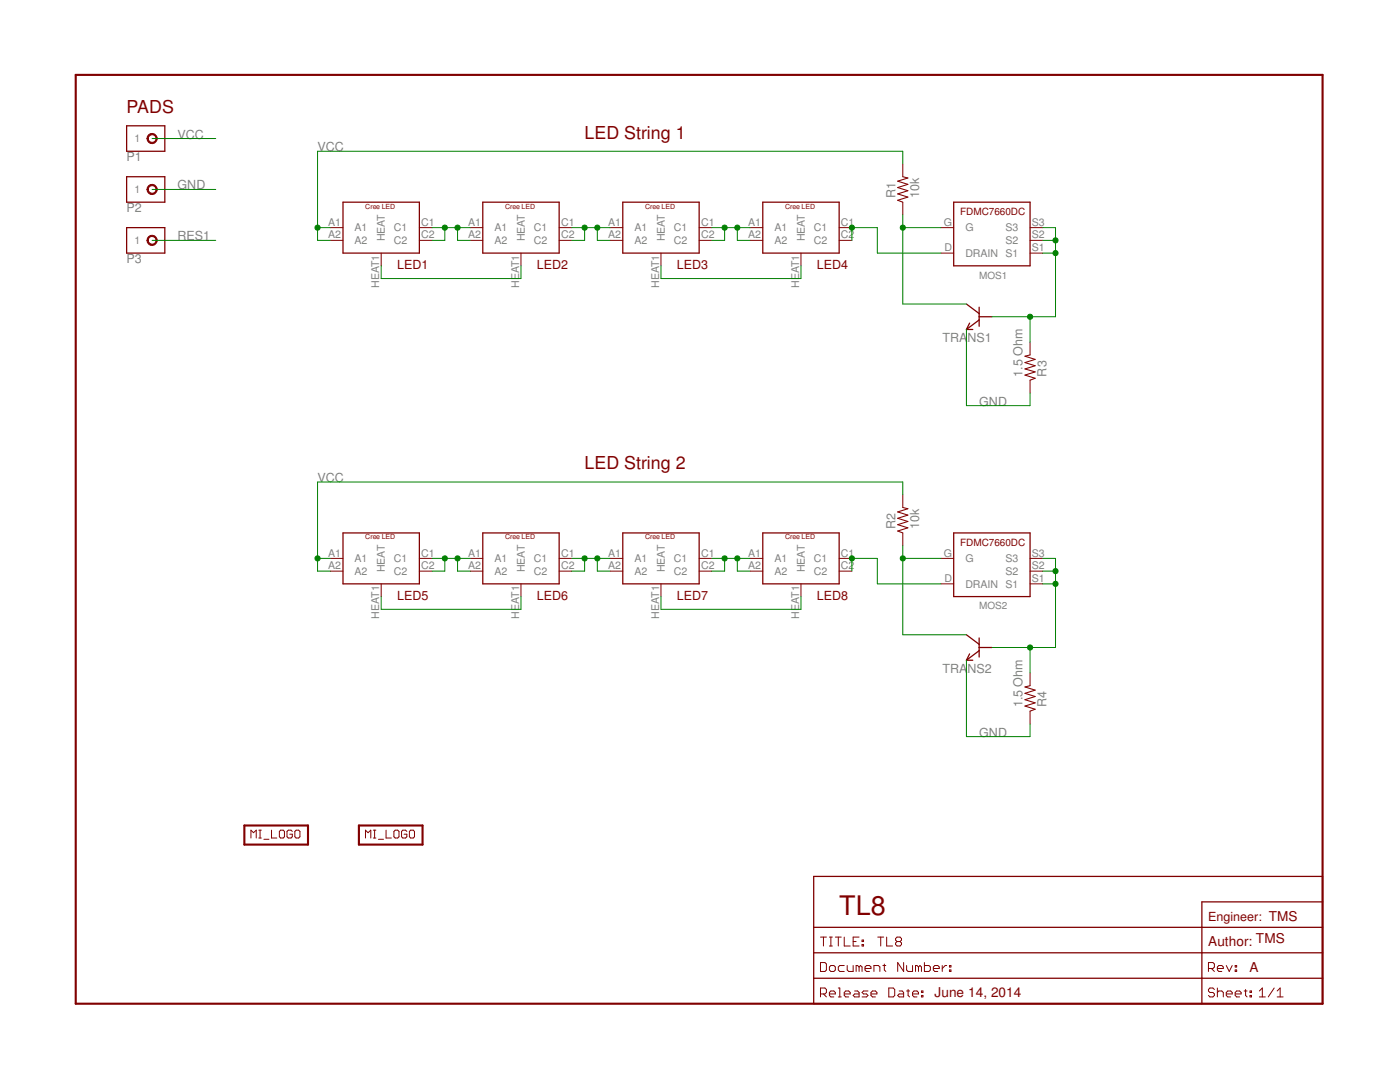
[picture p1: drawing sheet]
<svg xmlns="http://www.w3.org/2000/svg" width="279mm" height="216mm" viewBox="0 0 279 216" stroke-linecap="round" stroke-linejoin="round" font-family="sans-serif">
<path d="M15.1 14.9h248.8v185.4h-248.8z" fill="none" stroke="#800000" stroke-width=".42"/>
<path d="M25.3 25.1h7.6v5.1h-7.6zM68.5 40.3h15.2v10.2h-15.2zM96.4 40.3h15.2v10.2h-15.2zM124.3 40.3h15.2v10.2h-15.2zM152.2 40.3h15.3v10.2h-15.3zM162.4 174.9h101.5v25.4h-101.5zM263.9 180h-24v20.3M162.4 190.1h101.5M162.4 195.2h101.5M162.4 185h101.5" fill="none" stroke="#800000" stroke-width=".25"/>
<g fill="none" stroke="#800000" stroke-width=".2">
<path d="M180.2 32.7v2.6M65.9 45.4h2.6M65.9 48h2.6M76.1 50.5v2.5M83.7 45.4h2.5M83.7 48h2.5M93.9 45.4h2.5M93.9 48h2.5M104 50.5v2.5M111.6 45.4h2.5M111.6 48h2.5M121.8 45.4h2.5"/>
<path d="M121.8 48h2.5M131.9 50.5v2.5M139.5 45.4h2.6M139.5 48h2.6M149.7 45.4h2.5M149.7 48h2.5M159.9 50.5v2.5M167.5 45.4h2.5M167.5 48h2.5M180.2 40.3v2.6M163.7 192.1h.9l.3 .3v1.1l-.3 .3h-.9zM163.7 198.3h.9l.3-.3v-.6l-.3-.3h-.9v1.8"/>
<path d="M163.7 187h1.2M164.3 198.3l.6 .6M164.3 187v1.8M165.5 198.3h1.2v-.3l-.3-.3h-.6l-.3 .3v.6l.3 .3h.6M165.5 187h.6M165.5 188.8h.6M165.8 192.7h.6l.3 .3v.5l-.3 .3h-.6l-.3-.3v-.5zM165.8 187v1.8M166.7 187h1.2M167.3 197.1h.3v1.8M167.3 198.9h.6M167.3 187v1.8"/>
<path d="M168.5 198.3h1.2v-.3l-.3-.3h-.6l-.3 .3v.6l.3 .3h.6M168.5 187v1.8h1.2M168.5 192.7h-.9l-.3 .3v.5l.3 .3h.9M169.1 192.7v.8l.3 .3h.9v-1.1M170.3 187.9h.6M170.6 197.7h.6l.2 .3v.9h-.8l-.3-.3 .3-.3h.8M171.4 193v.8M171.4 193l-.2-.3h-.3v1.1M171.4 187h-1.1v1.8h1.1M171.4 193l.3-.3 .3 .3v.8M172 188.5h.3v.3h-.3zM172 187.6h.3v.3h-.3z"/>
<path d="M172.6 193.3h1.2v-.3l-.3-.3h-.6l-.3 .3v.5l.3 .3h.6M173.2 197.7h-.9l-.3 .3 .3 .3h.6l.3 .3-.3 .3h-.9M173.8 198.3h1.2v-.3l-.3-.3h-.6l-.3 .3v.6l.3 .3h.6M174.4 193.8v-1.1h.9l.3 .3v.8M175.2 187h1.2M175.8 187v1.8M176.2 192.7h.6M176.5 192.4v1.1l.3 .3M177 187v1.8h1.1M177.4 197.1h.9l.3 .3v1.2l-.3 .3h-.9zM179 187.9l-.3-.3v-.3l.3-.3h.6l.3 .3v.3l-.3 .3M179 187.9l-.3 .3v.3l.3 .3h.6l.3-.3v-.3l-.3-.3"/>
<path d="M179 187.9h.6M179.5 197.7h.5l.3 .3v.9h-.8l-.3-.3 .3-.3h.8M180.3 192.1v1.7l-1.1-1.7v1.7M180.9 197.7h.6M180.9 192.7v.8l.3 .3h.9v-1.1M181.2 197.4v1.2l.3 .3M182.1 198.3h1.2v-.3l-.3-.3h-.6l-.3 .3v.6l.3 .3h.6M183.3 193v.8M183.3 193l.3-.3 .3 .3v.8M183.3 193l-.3-.3h-.3v1.1M183.9 198.6h.3v.3h-.3zM183.9 197.7h.3v.3h-.3z"/>
<path d="M184.5 192.1v1.7h.9l.3-.3v-.5l-.3-.3h-.9M186.3 193.3h1.2v-.3l-.3-.3h-.6l-.3 .3v.5l.3 .3h.6M188 192.7v1.1M188.9 192.7h-.3l-.6 .6M189.5 193.5h.3v.3h-.3zM189.5 192.7h.3v.3h-.3zM241.2 193.3h.9l.3-.3v-.6l-.3-.3h-.9v1.7M241.8 193.3l.6 .5M242.4 197.4l-.3-.3h-.6l-.3 .3v.3l.3 .3h.6l.3 .3v.3l-.3 .3h-.6l-.3-.3M243 198l.2-.3h.6l.3 .3v.9M243 193.3h1.1v-.3l-.3-.3h-.6l-.2 .3v.5l.2 .3h.6M243 197.1v1.8"/>
<path d="M244.7 198.3h1.2v-.3l-.3-.3h-.6l-.3 .3v.6l.3 .3h.6M244.7 192.7l.6 1.1 .6-1.1M246.5 198.3h1.2v-.3l-.3-.3h-.6l-.3 .3v.6l.3 .3h.6M246.5 192.7h.3v.3h-.3zM246.5 193.5h.3v.3h-.3zM248.3 197.7h.6M248.6 197.4v1.2l.3 .3M249.5 198.6h.3v.3h-.3zM249.5 197.7h.3v.3h-.3zM251.3 198.9h1.2M251.3 197.7l.6-.6v1.8M254.3 197.1l-1.2 1.8"/>
<path d="M254.9 198.9h1.2M254.9 197.7l.6-.6v1.8"/>
</g>
<path d="M180.2 35.3l1 .2-2 .7 2 .6-2 .6 2 .7-2 .6 2 .6-2 .7 1 .3" fill="none" stroke="#800000" stroke-width=".21"/>
<path d="M29.7 26.9a1.03 1.03 0 0 1 1.6 .3 1.03 1.03 0 0 1-.7 1.4 1.03 1.03 0 0 1-1.3-1h.3a.78 .78 0 0 1 1.1-.6 .78 .78 0 0 1 .2 1.3 .78 .78 0 0 1-1.3-.4v-.3h-.3z" fill-rule="evenodd" fill="#800000"/>
<path d="M29.7 26.9a1.03 1.03 0 0 1 1.6 .3 1.03 1.03 0 0 1-.7 1.4 1.03 1.03 0 0 1-1.3-1h.3a.78 .78 0 0 1 1.1-.6 .78 .78 0 0 1 .2 1.3 .78 .78 0 0 1-1.3-.4v-.3h-.3z" fill="none" stroke="#800000" stroke-width=".2"/>
<path d="M25.3 35.3h7.6v5h-7.6z" fill="none" stroke="#800000" stroke-width=".25"/>
<path d="M29.7 37a1.03 1.03 0 0 1 1.6 .3 1.03 1.03 0 0 1-.7 1.5 1.03 1.03 0 0 1-1.3-1h.3a.78 .78 0 0 1 1.1-.7 .78 .78 0 0 1 .2 1.3 .78 .78 0 0 1-1.3-.3v-.3h-.3z" fill-rule="evenodd" fill="#800000"/>
<path d="M29.7 37a1.03 1.03 0 0 1 1.6 .3 1.03 1.03 0 0 1-.7 1.5 1.03 1.03 0 0 1-1.3-1h.3a.78 .78 0 0 1 1.1-.7 .78 .78 0 0 1 .2 1.3 .78 .78 0 0 1-1.3-.3v-.3h-.3z" fill="none" stroke="#800000" stroke-width=".2"/>
<path d="M25.3 45.4h7.6v5.1h-7.6z" fill="none" stroke="#800000" stroke-width=".25"/>
<path d="M29.7 47.2a1.03 1.03 0 0 1 1.6 .3 1.03 1.03 0 0 1-.7 1.5 1.03 1.03 0 0 1-1.3-1h.3a.78 .78 0 0 1 1.1-.7 .78 .78 0 0 1 .2 1.3 .78 .78 0 0 1-1.3-.3v-.3h-.3z" fill-rule="evenodd" fill="#800000"/>
<g fill="none" stroke="#800000" stroke-width=".2">
<path d="M29.7 47.2a1.03 1.03 0 0 1 1.6 .3 1.03 1.03 0 0 1-.7 1.5 1.03 1.03 0 0 1-1.3-1h.3a.78 .78 0 0 1 1.1-.7 .78 .78 0 0 1 .2 1.3 .78 .78 0 0 1-1.3-.3v-.3h-.3zM187.8 50.5h2.5M187.8 45.4h2.5M205.6 50.5h2.5M205.6 48h2.5M205.6 45.4h2.5M205.6 68.3v2.5M205.6 75.9v2.5M180.2 98.7v2.6M65.9 111.4h2.6M65.9 114h2.6M76.1 116.5v2.5"/>
<path d="M83.7 111.4h2.5M83.7 114h2.5M93.9 111.4h2.5M93.9 114h2.5M104 116.5v2.5M111.6 111.4h2.5M111.6 114h2.5M121.8 111.4h2.5M121.8 114h2.5M131.9 116.5v2.5M139.5 111.4h2.6M139.5 114h2.6"/>
<path d="M149.7 111.4h2.5M149.7 114h2.5M159.9 116.5v2.5M167.5 111.4h2.5M167.5 114h2.5M180.2 106.3v2.6M187.8 111.4h2.5M187.8 116.5h2.5M205.6 111.4h2.5M205.6 114h2.5M205.6 116.5h2.5M205.6 134.3v2.5"/>
<path d="M205.6 141.9v2.5M50.1 167.2v-1.5l.5 .5 .5-.5v1.5M51.6 167.2h.6M51.6 165.7h.6M51.9 165.7v1.5M52.7 167.5h1M54.2 165.7v1.5h1M55.8 165.9l.2-.2h.5l.3 .2v1.1l-.3 .2h-.5l-.2-.2zM58.3 165.9l-.2-.2h-.6l-.2 .2v1.1l.2 .2h.6l.2-.2v-.5h-.5M59.1 165.7h.5l.3 .2v1.1l-.3 .2h-.5l-.3-.2v-1.1zM72.9 167.2v-1.5l.5 .5 .6-.5v1.5M74.5 167.2h.5"/>
<path d="M74.5 165.7h.5M74.8 165.7v1.5M75.5 167.5h1M77 165.7v1.5h1.1M78.6 165.9l.3-.2h.5l.2 .2v1.1l-.2 .2h-.5l-.3-.2zM81.2 165.9l-.3-.2h-.5l-.3 .2v1.1l.3 .2h.5l.3-.2v-.5h-.6M82 165.7h.5l.2 .2v1.1l-.2 .2h-.5l-.3-.2v-1.1z"/>
</g>
<path d="M205.6 70.8l-1 .3 2 .6-2 .6 2 .7-2 .6 2 .6-2 .6 2 .7-1 .4M180.2 101.3l1 .2-2 .7 2 .6-2 .6 2 .7-2 .6 2 .6-2 .7 1 .3M205.6 136.8l-1 .3 2 .6-2 .6 2 .7-2 .6 2 .7-2 .6 2 .6-1 .4" fill="none" stroke="#800000" stroke-width=".21"/>
<g fill="none" stroke="#800000" stroke-width=".25">
<path d="M190.3 40.3h15.3v12.7h-15.3zM192.9 60.7l2.5 1.9M192.9 65.7h1.2M193.5 64.5l-.6 1.2M195.4 63.2h2.6M195.4 61.3v3.8M195.4 63.8l-2.5 1.9M68.5 106.3h15.2v10.2h-15.2zM96.4 106.3h15.2v10.2h-15.2zM124.3 106.3h15.2v10.2h-15.2zM152.2 106.3h15.3v10.2h-15.3zM190.3 106.3h15.3v12.7h-15.3z"/>
<path d="M192.9 126.7l2.5 1.9M192.9 131.7h1.2M193.5 130.5l-.6 1.2M195.4 127.3v3.8M195.4 129.2h2.6M195.4 129.8l-2.5 1.9"/>
</g>
<path d="M48.8 164.7h12.7v3.8h-12.7zM71.6 164.7h12.7v3.8h-12.7z" fill="none" stroke="#800000" stroke-width=".42"/>
<path d="M65.9 45.4h-2.5v2.6h2.5" fill="none" stroke="#008000" stroke-width=".2"/>
<circle cx="63.4" cy="45.4" r=".51" fill="#008000"/>
<g fill="none" stroke="#008000" stroke-width=".2">
<path d="M180.2 32.7v-2.5h-116.8v15.2M65.9 111.4h-2.5v2.6h2.5"/>
<circle cx="63.4" cy="45.4" r=".51"/>
</g>
<circle cx="63.4" cy="111.4" r=".51" fill="#008000"/>
<g fill="none" stroke="#008000" stroke-width=".2">
<path d="M30.4 27.6h12.7M86.2 45.4h5.1M88.8 45.4v2.6h-2.6M180.2 98.7v-2.5h-116.8v15.2"/>
<circle cx="63.4" cy="111.4" r=".51"/>
</g>
<circle cx="88.8" cy="45.4" r=".51" fill="#008000"/>
<g fill="none" stroke="#008000" stroke-width=".2">
<path d="M93.9 45.4h-2.6v2.6h2.6"/>
<circle cx="88.8" cy="45.4" r=".51"/>
</g>
<circle cx="91.3" cy="45.4" r=".51" fill="#008000"/>
<g fill="none" stroke="#008000" stroke-width=".2">
<path d="M114.1 45.4h2.6v2.6h-2.6"/>
<circle cx="91.3" cy="45.4" r=".51"/>
</g>
<circle cx="116.7" cy="45.4" r=".51" fill="#008000"/>
<g fill="none" stroke="#008000" stroke-width=".2">
<path d="M116.7 45.4h5.1M119.2 45.4v2.6"/>
<circle cx="116.7" cy="45.4" r=".51"/>
</g>
<circle cx="119.2" cy="45.4" r=".51" fill="#008000"/>
<g fill="none" stroke="#008000" stroke-width=".2">
<path d="M119.2 48h2.6M142.1 45.4h7.6M147.2 45.4v2.6h2.5"/>
<circle cx="119.2" cy="45.4" r=".51"/>
</g>
<circle cx="147.1" cy="45.4" r=".51" fill="#008000"/>
<g fill="none" stroke="#008000" stroke-width=".2">
<path d="M144.6 45.4v2.6h-2.5"/>
<circle cx="147.1" cy="45.4" r=".51"/>
</g>
<circle cx="144.6" cy="45.4" r=".51" fill="#008000"/>
<g fill="none" stroke="#008000" stroke-width=".2">
<path d="M175.1 45.4h-5.1v2.6"/>
<circle cx="144.6" cy="45.4" r=".51"/>
</g>
<circle cx="170" cy="45.4" r=".51" fill="#008000"/>
<g fill="none" stroke="#008000" stroke-width=".2">
<path d="M175.1 45.4v5.1h12.7M180.2 42.9v17.8h12.7M180.2 45.4h7.6"/>
<circle cx="170" cy="45.4" r=".51"/>
</g>
<circle cx="180.2" cy="45.4" r=".51" fill="#008000"/>
<g fill="none" stroke="#008000" stroke-width=".2">
<path d="M208.1 45.4h2.6v17.8h-12.7M205.6 63.2v5.1"/>
<circle cx="180.2" cy="45.4" r=".51"/>
</g>
<circle cx="205.6" cy="63.2" r=".51" fill="#008000"/>
<g fill="none" stroke="#008000" stroke-width=".2">
<path d="M208.1 50.5h2.6"/>
<circle cx="205.6" cy="63.2" r=".51"/>
</g>
<circle cx="210.6" cy="50.5" r=".51" fill="#008000"/>
<g fill="none" stroke="#008000" stroke-width=".2">
<path d="M208.1 48h2.6"/>
<circle cx="210.6" cy="50.5" r=".51"/>
</g>
<circle cx="210.6" cy="48" r=".51" fill="#008000"/>
<g fill="none" stroke="#008000" stroke-width=".2">
<path d="M30.4 37.8h12.7M76.1 53v2.6h27.9v-2.6M131.9 53v2.6h28v-2.6M192.9 65.7v15.2h12.7v-2.5M86.2 111.4h5.1M88.8 111.4v2.6h-2.6M192.9 131.7v15.3h12.7v-2.6"/>
<circle cx="210.6" cy="48" r=".51"/>
</g>
<circle cx="88.8" cy="111.4" r=".51" fill="#008000"/>
<g fill="none" stroke="#008000" stroke-width=".2">
<path d="M93.9 111.4h-2.6v2.6h2.6"/>
<circle cx="88.8" cy="111.4" r=".51"/>
</g>
<circle cx="91.3" cy="111.4" r=".51" fill="#008000"/>
<g fill="none" stroke="#008000" stroke-width=".2">
<path d="M114.1 111.4h2.6v2.6h-2.6"/>
<circle cx="91.3" cy="111.4" r=".51"/>
</g>
<circle cx="116.7" cy="111.4" r=".51" fill="#008000"/>
<g fill="none" stroke="#008000" stroke-width=".2">
<path d="M116.7 111.4h5.1M119.2 111.4v2.6"/>
<circle cx="116.7" cy="111.4" r=".51"/>
</g>
<circle cx="119.2" cy="111.4" r=".51" fill="#008000"/>
<g fill="none" stroke="#008000" stroke-width=".2">
<path d="M119.2 114h2.6M142.1 111.4h7.6M147.2 111.4v2.6h2.5"/>
<circle cx="119.2" cy="111.4" r=".51"/>
</g>
<circle cx="147.1" cy="111.4" r=".51" fill="#008000"/>
<g fill="none" stroke="#008000" stroke-width=".2">
<path d="M144.6 111.4v2.6h-2.5"/>
<circle cx="147.1" cy="111.4" r=".51"/>
</g>
<circle cx="144.6" cy="111.4" r=".51" fill="#008000"/>
<g fill="none" stroke="#008000" stroke-width=".2">
<path d="M175.1 111.4h-5.1v2.6"/>
<circle cx="144.6" cy="111.4" r=".51"/>
</g>
<circle cx="170" cy="111.4" r=".51" fill="#008000"/>
<g fill="none" stroke="#008000" stroke-width=".2">
<path d="M175.1 111.4v5.1h12.7M208.1 111.4h2.6v17.8h-12.7M205.6 129.2v5.1"/>
<circle cx="170" cy="111.4" r=".51"/>
</g>
<circle cx="205.6" cy="129.2" r=".51" fill="#008000"/>
<g fill="none" stroke="#008000" stroke-width=".2">
<path d="M208.1 116.5h2.6"/>
<circle cx="205.6" cy="129.2" r=".51"/>
</g>
<circle cx="210.6" cy="116.5" r=".51" fill="#008000"/>
<g fill="none" stroke="#008000" stroke-width=".2">
<path d="M208.1 114h2.6"/>
<circle cx="210.6" cy="116.5" r=".51"/>
</g>
<circle cx="210.6" cy="114" r=".51" fill="#008000"/>
<g fill="none" stroke="#008000" stroke-width=".2">
<path d="M30.4 48h12.7M76.1 119v2.6h27.9v-2.6M131.9 119v2.6h28v-2.6M180.2 108.9v17.8M180.2 111.4h7.6"/>
<circle cx="210.6" cy="114" r=".51"/>
</g>
<circle cx="180.2" cy="111.4" r=".51" fill="#008000"/>
<g fill="none" stroke="#008000" stroke-width=".2">
<path d="M180.2 126.7h12.7"/>
<circle cx="180.2" cy="111.4" r=".51"/>
</g>
<text font-size="5.4" fill="#800000" x="167.5" y="182.5">TL8</text>
<g font-size="3.6" fill="#800000">
<text x="25.3" y="22.6">PADS</text>
<text x="116.7" y="27.6">LED String 1</text>
<text x="116.7" y="93.6">LED String 2</text>
</g>
<g font-size="2.7" fill="#800000">
<text x="241.1" y="188.8">Author: TMS</text>
<text x="249.4" y="193.9">A</text>
<text x="186.5" y="199">June 14, 2014</text>
</g>
<g font-size="2.5" fill="#808080">
<text x="35.4" y="27.6">VCC</text>
<text x="25.3" y="32.2">P1</text>
<text x="63.4" y="30.2">VCC</text>
<text x="35.4" y="37.8">GND</text>
<text x="178.7" y="39.6" transform="rotate(-90 178.7 39.6)">R1</text>
<text x="183.5" y="39.6" transform="rotate(-90 183.5 39.6)">10k</text>
<text x="25.3" y="42.4">P2</text>
<text x="35.4" y="48">RES1</text>
<text x="25.3" y="52.5">P3</text>
<text x="188.1" y="68.3">TRANS1</text>
<text x="204" y="75.1" transform="rotate(-90 204 75.1)">1.5 Ohm</text>
<text x="208.8" y="75.1" transform="rotate(-90 208.8 75.1)">R3</text>
<text x="195.4" y="80.9">GND</text>
<text x="63.4" y="96.2">VCC</text>
<text x="178.7" y="105.6" transform="rotate(-90 178.7 105.6)">R2</text>
<text x="183.5" y="105.6" transform="rotate(-90 183.5 105.6)">10k</text>
<text x="188.1" y="134.3">TRANS2</text>
<text x="204" y="141.1" transform="rotate(-90 204 141.1)">1.5 Ohm</text>
<text x="208.8" y="141.1" transform="rotate(-90 208.8 141.1)">R4</text>
<text x="195.4" y="147">GND</text>
</g>
<g font-size="2.5" fill="#800000">
<text x="79.2" y="53.7">LED1</text>
<text x="107.1" y="53.7">LED2</text>
<text x="135.1" y="53.7">LED3</text>
<text x="163" y="53.7">LED4</text>
<text x="79.2" y="119.7">LED5</text>
<text x="107.1" y="119.7">LED6</text>
<text x="135.1" y="119.7">LED7</text>
<text x="163" y="119.7">LED8</text>
<text x="241.1" y="183.8">Engineer: TMS</text>
</g>
<g font-size="2.1" fill="#808080">
<text x="26.8" y="28.4">1</text>
<text x="26.8" y="38.6">1</text>
<text x="65.5" y="45">A1</text>
<text x="65.5" y="47.6">A2</text>
<text x="70.8" y="46.2">A1</text>
<text x="78.6" y="46.2">C1</text>
<text x="84" y="45">C1</text>
<text x="84" y="47.6">C2</text>
<text x="93.4" y="45">A1</text>
<text x="93.4" y="47.6">A2</text>
<text x="98.7" y="46.2">A1</text>
<text x="106.6" y="46.2">C1</text>
<text x="112" y="45">C1</text>
<text x="112" y="47.6">C2</text>
<text x="121.4" y="45">A1</text>
<text x="121.4" y="47.6">A2</text>
<text x="126.7" y="46.2">A1</text>
<text x="134.5" y="46.2">C1</text>
<text x="139.9" y="45">C1</text>
<text x="139.9" y="47.6">C2</text>
<text x="149.3" y="45">A1</text>
<text x="149.3" y="47.6">A2</text>
<text x="154.6" y="46.2">A1</text>
<text x="162.4" y="46.2">C1</text>
<text x="167.8" y="45">C1</text>
<text x="167.8" y="47.6">C2</text>
<text x="188.3" y="45">G</text>
<text x="192.7" y="46.2">G</text>
<text x="200.7" y="46.2">S3</text>
<text x="205.9" y="47.6">S2</text>
<text x="205.9" y="45">S3</text>
<text x="26.8" y="48.7">1</text>
<text x="70.8" y="48.7">A2</text>
<text x="76.8" y="48.2" transform="rotate(-90 76.8 48.2)">HEAT</text>
<text x="78.6" y="48.7">C2</text>
<text x="98.7" y="48.7">A2</text>
<text x="104.7" y="48.2" transform="rotate(-90 104.7 48.2)">HEAT</text>
<text x="106.6" y="48.7">C2</text>
<text x="126.7" y="48.7">A2</text>
<text x="132.7" y="48.2" transform="rotate(-90 132.7 48.2)">HEAT</text>
<text x="134.5" y="48.7">C2</text>
<text x="154.6" y="48.7">A2</text>
<text x="160.6" y="48.2" transform="rotate(-90 160.6 48.2)">HEAT</text>
<text x="162.4" y="48.7">C2</text>
<text x="188.5" y="50.1">D</text>
<text x="192.7" y="51.3">DRAIN S1</text>
<text x="200.7" y="48.7">S2</text>
<text x="205.9" y="50.1">S1</text>
<text x="75.7" y="57.5" transform="rotate(-90 75.7 57.5)">HEAT1</text>
<text x="103.6" y="57.5" transform="rotate(-90 103.6 57.5)">HEAT1</text>
<text x="131.6" y="57.5" transform="rotate(-90 131.6 57.5)">HEAT1</text>
<text x="159.5" y="57.5" transform="rotate(-90 159.5 57.5)">HEAT1</text>
<text x="65.5" y="111.1">A1</text>
<text x="65.5" y="113.6">A2</text>
<text x="70.8" y="112.2">A1</text>
<text x="78.6" y="112.2">C1</text>
<text x="84" y="111.1">C1</text>
<text x="84" y="113.6">C2</text>
<text x="93.4" y="111.1">A1</text>
<text x="93.4" y="113.6">A2</text>
<text x="98.7" y="112.2">A1</text>
<text x="106.6" y="112.2">C1</text>
<text x="112" y="111.1">C1</text>
<text x="112" y="113.6">C2</text>
<text x="121.4" y="111.1">A1</text>
<text x="121.4" y="113.6">A2</text>
<text x="126.7" y="112.2">A1</text>
<text x="134.5" y="112.2">C1</text>
<text x="139.9" y="111.1">C1</text>
<text x="139.9" y="113.6">C2</text>
<text x="149.3" y="111.1">A1</text>
<text x="149.3" y="113.6">A2</text>
<text x="154.6" y="112.2">A1</text>
<text x="162.4" y="112.2">C1</text>
<text x="167.8" y="111.1">C1</text>
<text x="167.8" y="113.6">C2</text>
<text x="188.3" y="111.1">G</text>
<text x="192.7" y="112.2">G</text>
<text x="200.7" y="112.2">S3</text>
<text x="205.9" y="113.6">S2</text>
<text x="205.9" y="111.1">S3</text>
<text x="70.8" y="114.7">A2</text>
<text x="76.8" y="114.2" transform="rotate(-90 76.8 114.2)">HEAT</text>
<text x="78.6" y="114.7">C2</text>
<text x="98.7" y="114.7">A2</text>
<text x="104.7" y="114.2" transform="rotate(-90 104.7 114.2)">HEAT</text>
<text x="106.6" y="114.7">C2</text>
<text x="126.7" y="114.7">A2</text>
<text x="132.7" y="114.2" transform="rotate(-90 132.7 114.2)">HEAT</text>
<text x="134.5" y="114.7">C2</text>
<text x="154.6" y="114.7">A2</text>
<text x="160.6" y="114.2" transform="rotate(-90 160.6 114.2)">HEAT</text>
<text x="162.4" y="114.7">C2</text>
<text x="188.5" y="116.2">D</text>
<text x="192.7" y="117.3">DRAIN S1</text>
<text x="200.7" y="114.7">S2</text>
<text x="205.9" y="116.2">S1</text>
<text x="75.7" y="123.5" transform="rotate(-90 75.7 123.5)">HEAT1</text>
<text x="103.6" y="123.5" transform="rotate(-90 103.6 123.5)">HEAT1</text>
<text x="131.6" y="123.5" transform="rotate(-90 131.6 123.5)">HEAT1</text>
<text x="159.5" y="123.5" transform="rotate(-90 159.5 123.5)">HEAT1</text>
</g>
<g font-size="2" fill="#800000">
<text x="191.6" y="42.9">FDMC7660DC</text>
<text x="191.6" y="108.9">FDMC7660DC</text>
</g>
<g font-size="2" fill="#808080">
<text x="195.4" y="55.6">MOS1</text>
<text x="195.4" y="121.6">MOS2</text>
</g>
<g font-size="1.4" fill="#800000">
<text x="72.9" y="41.6">Cree LED</text>
<text x="100.8" y="41.6">Cree LED</text>
<text x="128.7" y="41.6">Cree LED</text>
<text x="156.7" y="41.6">Cree LED</text>
<text x="72.9" y="107.6">Cree LED</text>
<text x="100.8" y="107.6">Cree LED</text>
<text x="128.7" y="107.6">Cree LED</text>
<text x="156.7" y="107.6">Cree LED</text>
</g>
</svg>
